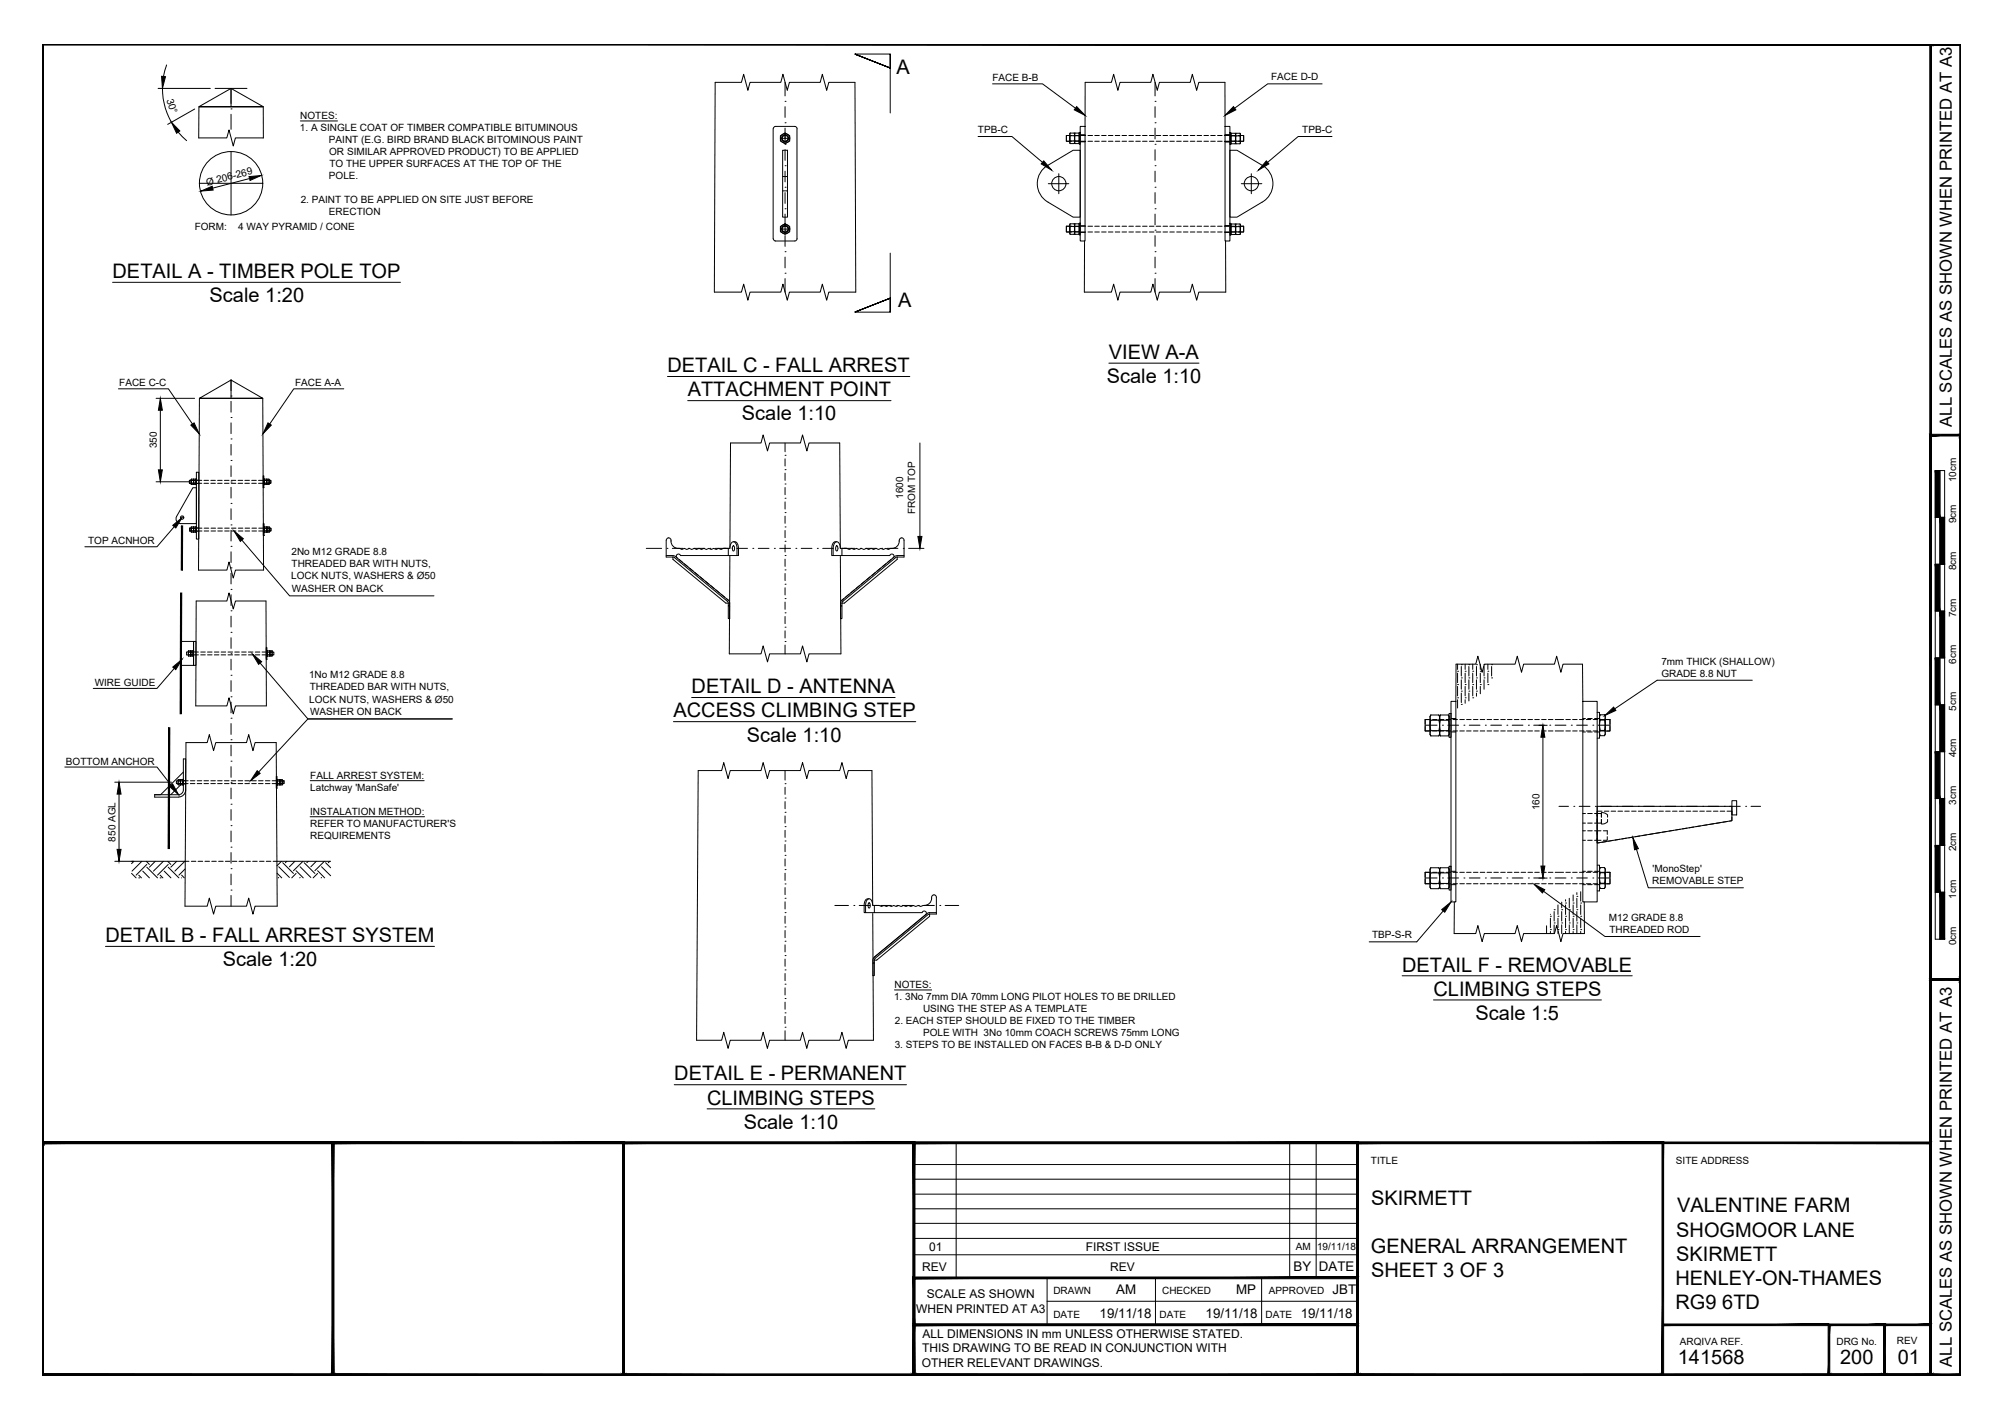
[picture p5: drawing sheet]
<svg xmlns="http://www.w3.org/2000/svg" width="420mm" height="297mm" viewBox="0 0 420 297" stroke-linecap="round" stroke-linejoin="round" font-family="sans-serif">
<g fill="none" stroke="#000" stroke-width=".21">
<path d="M33.1 18.5h11M34 18.5a14.5 14.5 0 0 0 1.9 7.1M34.9 13.6l-.6 2.4M45.1 18.5h6.7M48.4 18.5v3.9M149.9 17.3h5.5l.4-1.7 .9 3.3 .5-1.6h6.4l.5-1.7 .9 3.3 .4-1.6h6.5l.4-1.7 .9 3.3 .5-1.6h5.5l.1 43.9h-5.6l-.5 1.7-.9-3.4-.4 1.7h-6.5l-.4 1.7-.9-3.4-.5 1.7h-6.4l-.5 1.7-.9-3.4-.4 1.7h-5.7zM164.5 17.3v2.8M186.5 11.3v2.9l-7.4-2.9 7.4 2.9-7.4-2.9h7.4v12.4M208 17.6h10.5l6.9 5.1M242 17.3v2.8M277.1 17.6h-11.5l-6.9 5.1M37.3 27.7l1.8 1.8"/>
<path d="M40.8 22.8l-5.7 3.3M41.7 22.4l6.7-3.9 6.8 3.9zM41.7 22.4h13.5v6.5h-5.9l-.4 1.7-.9-3.4-.5 1.7h-5.9zM41.8 38.4h13.3M41.8 22.4h13.3M48.4 22.8h.1M48.4 23.9v3.2M48.4 31.8v13.2M52.3 37.4l-7.7 2M62.9 25.3h7.8M162.1 26.7l.4-.2h4l.5 .2v23.3l-.2 .4-.3 .1h-4l-.2-.1-.3-.4zM163.5 28.4l1-.5 1 .5v1.1l-1 .6-1-.6z"/>
<path d="M163.5 29h2M164 31.5h1v14h-1zM164 37h1M164 40h1M164.5 39.2h.1M164.5 34.7h.1M164.5 30.2h.1M164.5 25.7h.1M164.5 21.2h.1M164.5 22.4v2.2M164.5 26.8v3.2M164.5 31.3v2.3"/>
<path d="M164.5 35.9v2.2M164.9 28.4a.71 .71 0 0 0-1.1 .4 .71 .71 0 0 0 .8 .9 .71 .71 0 0 0 .6-1M205 28.6h7.1l6.4 5.4M219.6 34.6a4.5 4.5 0 0 0 0 7.8l5.3 3.1h1.5v-14h-1.5l-5.3 3.1M219.7 38.5h4.3M221.9 36.4v4.2M223.5 28.4h.7v1.2h-.7zM224.3 27.9v1.6M224.3 30.1v-.6h.8v.6M224.3 27.9v2.2M224.3 28.4h.8M224.3 27.9h.8"/>
<path d="M224.3 30.1h.8M224.6 28.4h-1.1v1.2h1.1M225.1 27.9l.1 .1M225.1 28.4v1.1M225.1 27.9v.5M225.1 29.6h1M225.1 28.4h1M225.2 28v1.9M225.2 29.9l.1 .2M225.2 29.9l-.1 .2M225.3 28.4h.8M225.3 27.9h.8"/>
<path d="M225.3 27.9l-.1 .1M225.3 30.1h.8M225.3 27.9v1.6M225.3 30.1v-.6h.8v.6M226.1 27.9v2.2M226.1 28.4v1.1M226.1 27.9v.5M226.2 27.7h.2v2.5h-.2zM226.4 26.5h1v24h-1zM226.4 28.3h1M226.4 29.7h1M226.6 29.6h.9"/>
<path d="M226.6 28.4h.9M227.4 26.5v-9.2h5.5l.5-1.7 .9 3.3 .4-1.6h6.5l.4-1.7 .9 3.3 .5-1.6h6.4l.5-1.7 .9 3.3 .4-1.6h5.5v9.2M228 29.6h.9M228 28.4h.9M229.4 29.6h1M229.4 28.4h1M230.9 29.6h.9M230.9 28.4h.9M232.3 29.6h.9M232.3 28.4h.9M233.7 29.6h1M233.7 28.4h1"/>
<path d="M235.1 29.6h1M235.1 28.4h1M236.6 29.6h.9M236.6 28.4h.9M238 29.6h1M238 28.4h1M239.4 29.6h1M239.4 28.4h1M240.9 29.6h.9M240.9 28.4h.9M242 39.2h.1M242 34.7h.1"/>
<path d="M242 30.2h.1M242 25.7h.1M242 21.2h.1M242 22.4v2.2M242 26.8v2.3M242 31.3v2.3M242 35.9v2.2M242.3 29.6h.9M242.3 28.4h.9M243.7 29.6h1M243.7 28.4h1M245.1 29.6h1"/>
<path d="M245.1 28.4h1M246.6 29.6h.9M246.6 28.4h.9M248 29.6h.9M248 28.4h.9M249.4 29.6h1M249.4 28.4h1M250.9 29.6h.9M250.9 28.4h.9M252.3 29.6h.9M252.3 28.4h.9M253.7 29.6h1"/>
<path d="M253.7 28.4h1M255.2 29.6h.9M255.2 28.4h.9M256.6 29.6h.9M256.6 28.4h.9M256.7 26.5h1v24h-1zM256.7 28.3h1M256.7 29.7h1M257.7 27.8h.2v2.5h-.2zM258 27.9v2.2M258 27.9h.8M258 28.5h.8"/>
<path d="M258 30.1h.8M258 29.6h.8M258 29.6h1M258 28.4h1M258 27.9v.6M258 29.6v.5M258 28.5v1.1M258.8 27.9l.1 .2M258.8 28.5v1.1M258.8 27.9v.6M258.8 29.6v.5M258.9 28.1v1.9"/>
<path d="M258.9 30l-.1 .1M258.9 30l.1 .1M259 27.9h.8M259 28.5h.8M259 30.1h.8M259 29.6h.8M259 27.9l-.1 .2M259 27.9v.6M259 29.6v.5M259 28.5v1.1M259.4 28.4h1.2v1.2h-1.2M259.8 27.9v2.2"/>
<path d="M259.8 28.5v1.1M259.9 27.9v.6M259.9 29.6v.5M259.9 28.4h.7v1.2h-.7zM260.1 38.5h4.3M262.2 36.4v4.2M264.5 34.6a4.4 4.4 0 0 1 0 7.8l-5.3 3.1h-1.5v-14h1.5l5.3 3.1M279.1 28.6h-7.1l-6.4 5.4M23.6 59.1h60.3M163.5 47.4l1-.5 1 .5v1.2l-1 .5-1-.5zM163.5 48h2M164.5 57.2h.1"/>
<path d="M164.5 52.7h.1M164.5 48.2h.1M164.5 43.7h.1M164.5 40.3v2.3M164.5 44.9v4.1M164.5 49.4v2.2M164.5 53.8v2.3M164.5 58.4v2.8M164.9 47.4a.71 .71 0 0 0-1.1 .4 .71 .71 0 0 0 .8 .9 .71 .71 0 0 0 .6-1M186.5 53v12.4h-7.4l7.4-2.9-7.4 2.9 7.4-2.9v2.9M223.5 47.4h.7v1.2h-.7zM224.3 46.9v.5"/>
<path d="M224.3 48.5v.6M224.3 47.4v1.1M224.3 46.9h.8M224.3 49.1h.8M224.3 48.5h.8M224.3 46.9v2.2M224.6 47.4h-1.1v1.2h1.1M225.1 46.9l.1 .1M225.1 46.9v1.6M225.1 48.5v.6M225.1 48.6h1M225.2 47v1.9"/>
<path d="M225.2 48.9l.1 .2M225.2 48.9l-.1 .2M225.3 46.9h.8M225.3 46.9l-.1 .1M225.3 49.1h.8M225.3 48.5h.8M225.3 46.9v1.6M225.3 48.5v.6M226.1 47.4h-1.8M226.1 46.9v2.2M226.1 47.4v1.1M226.1 46.9v.5"/>
<path d="M226.1 48.5v.6M226.2 46.7h.2v2.5h-.2zM226.4 48.7h1M226.4 47.3h1M226.6 48.6h.9M226.6 47.4h.9M227.3 50.5l-.1 10.7h5.7l.5-1.7 .9 3.4 .4-1.7h6.5l.4-1.7 .9 3.4 .5-1.7h6.4l.5-1.7 .9 3.4 .4-1.7h5.7l-.1-10.7M228 48.6h.9M228 47.4h.9M229.4 48.6h1M229.4 47.4h1M230.9 48.6h.9"/>
<path d="M230.9 47.4h.9M232.3 48.6h.9M232.3 47.4h.9M233.7 48.6h1M233.7 47.4h1M235.1 48.6h1M235.1 47.4h1M236.6 48.6h.9M236.6 47.4h.9M238 48.6h1M238 47.4h1M239.4 48.6h1"/>
<path d="M239.4 47.4h1M240.9 48.6h.9M240.9 47.4h.9M242 57.2h.1M242 52.7h.1M242 48.2h.1M242 43.7h.1M242 40.3v2.3M242 44.9v2.2M242 49.4v2.2M242 53.8v2.3M242 58.4v2.8"/>
<path d="M242.3 48.6h.9M242.3 47.4h.9M243.7 48.6h1M243.7 47.4h1M245.1 48.6h1M245.1 47.4h1M246.6 48.6h.9M246.6 47.4h.9M248 48.6h.9M248 47.4h.9M249.4 48.6h1M249.4 47.4h1"/>
<path d="M250.9 48.6h.9M250.9 47.4h.9M252.3 48.6h.9M252.3 47.4h.9M253.7 48.6h1M253.7 47.4h1M255.2 48.6h.9M255.2 47.4h.9M256.6 48.6h.9M256.6 47.4h.9M256.7 48.7h1M256.7 47.3h1"/>
<path d="M257.7 46.8h.2v2.5h-.2zM258 46.9h.8M258 47.5h.8M258 46.9l-.1 2.1 .1 .1h.8l.1-.1M258 48.6h.8M258 48.6h1M258 47.4h1M258 46.9v.6M258 48.6v.5M258 47.5v1.1M258.8 46.9l.1 .2M258.8 47.5v1.1"/>
<path d="M258.8 46.9v.6M258.8 48.6v.5M258.9 47.1v1.9M259 46.9h.8M259 47.5h.8M259 46.9l-.1 .2M259 48.6h.8M259 46.9v.6M259 48.6v.5M259 47.5v1.1M259.4 47.4h1.2v1.2h-1.2M259.8 46.9l.1 2.1-.1 .1h-.8l-.1-.1"/>
<path d="M259.8 47.5v1.1M259.9 46.9v.6M259.9 48.6v.5M259.9 47.4h.7v1.2h-.7zM48.4 79.6v3.8M139.9 78.9h50.8M232.4 76.1h18.9M24.8 81.4h10.5l5 7.4M32.7 83.4h8.1M33.6 85.9v12.5M41.2 98.9h.5v14h-.5zM41.8 83.4l6.6-3.8 6.7 3.8z"/>
<path d="M41.8 83.4h13.3l.1 36h-5.9l-.4 1.7-.9-3.4-.5 1.7h-5.9zM48.4 96.5h.1M48.4 91.9h.1M48.4 87.5h.1M48.4 83h.1M48.4 84.1v2.2M48.4 88.6v2.2M48.4 93.1v2.2M48.4 97.6v2.2M55.1 99.7h.2v2.5h-.2zM72 81.4h-10.4l-5.1 7.4M144.1 83.9h42.6"/>
<path d="M153.1 92.8h6.4l.4-1.7 .9 3.4 .5-1.7h6.4l.5-1.7 .9 3.4 .4-1.7h6.5l.2 44.2h-6.7l-.4 1.7-.9-3.4-.5 1.7h-6.4l-.5 1.7-.9-3.4-.4 1.7h-6.7zM164.5 98.4h.1M164.5 95.4h.1M164.5 92.8v1.8M164.5 96.1v1.5M164.5 99.1v1.5M192.8 92.8v19.6M405.5 98.6h2v98.1h-2zM406.5 98.6v98.1M32.7 100.9h7.1M36.5 110.3l-3.6 4.2h-15.1M39.7 100.6h.4v.6h-.4z"/>
<path d="M39.7 110.6h.4v.6h-.4zM40.1 110.7h.4M40.1 100.6h.4M40.1 110.4v.8M40.1 111.2v.3M40.1 100.4v.8M40.1 101.2v.3M40.4 102.2h.8v7.5h-3.3a1.01 1.01 0 0 1-.9-1.5zM40.5 110.4v.2M40.5 111.2v.3M40.5 100.4v.2M40.5 101.2v.3"/>
<path d="M40.5 110.4h-.4v1l.4 .1M40.5 100.4l-.4 .1v.9l.4 .1M40.5 110.4h.1M40.5 100.4l.1 .1M40.5 110.7v.5M40.5 100.6v.6M40.6 100.5v.9M40.6 110.4v1M40.6 111.4l-.1 .1M40.6 101.4v.1M40.6 101.4l-.1 .1M40.6 111.4v.1"/>
<path d="M40.6 110.4h.4M40.6 110.7h.4M40.6 111.5h.4M40.6 100.4h.4M40.6 100.6h.4M40.6 101.5h.4M40.6 100.4v.1M40.6 110.4h.1M40.6 100.4v.2M40.6 101.2v.3M40.6 110.4v.2M40.6 111.2v.3"/>
<path d="M40.6 100.6v.6M40.6 110.7v.5M40.8 100.6h-1.1v.6h1.3v.3M40.9 110.6h-1.2v.6h1.3v-.5M41 100.4v.2M41 110.4v.2M41 111.2v.3M41 100.4v1.1M41 110.4v1.1M41 100.6v.6M41.1 100.3l.1 1.3zM41.1 110.3l.1 1.2z"/>
<path d="M41.2 110.6h.5M41.2 111.3h.5M41.2 100.6h.5M41.2 101.3h.5M41.3 100.6h1M41.3 101.2h1M41.4 110.6h.9M41.4 111.2h.9M42.7 100.6h1M42.7 101.2h1M42.8 110.6h.9M42.8 111.2h.9"/>
<path d="M44.2 100.6h.9M44.2 101.2h.9M44.2 110.6h1M44.2 111.2h1M45.6 100.6h1M45.6 101.2h1M45.6 110.6h1M45.6 111.2h1M47 100.6h1M47 101.2h1M47.1 110.6h.9M47.1 111.2h.9"/>
<path d="M48.4 119h.1M48.4 114.4h.1M48.4 110h.1M48.4 105.5h.1M48.4 101h.1M48.4 102.1v2.2M48.4 106.6v2.2M48.4 111.1v2.2M48.4 115.6v2.2M48.5 100.6h.9M48.5 101.2h.9M48.5 110.6h1"/>
<path d="M48.5 111.2h1M49.9 100.6h.9M49.9 101.2h.9M49.9 110.6h1M49.9 111.2h1M50.7 113.1l10 11.7h30.2M51.3 100.6h1M51.3 101.2h1M51.4 110.6h.9M51.4 111.2h.9M52.8 100.6h.9M52.8 101.2h.9"/>
<path d="M52.8 110.6h.9M52.8 111.2h.9M54.2 100.6h.9M54.2 101.2h.9M54.2 110.6h1M54.2 111.2h1M55.2 109.7h.1v2.5h-.1zM55.3 100.3l.1 1.3zM55.3 110.3l.1 1.2zM55.4 100.4v1.1M55.4 100.4h.4M55.4 100.6h.4"/>
<path d="M55.4 101.5h.4M55.4 100.6v.6M55.4 100.4v.2M55.4 101.5v-.3h.4l.1 .3M55.5 110.4v1.1M55.5 110.4h.4M55.5 110.7h.4M55.5 111.5h.4M55.5 110.7v.5h.4v-.5M55.5 110.4v.2M55.5 111.2v.3M55.6 100.6h1.2v.6h-1.2"/>
<path d="M55.7 110.6h1.1v.6h-1.1M55.8 100.4l.1 .1M55.8 100.6v.6M55.9 100.4v.2M55.9 110.4v.2M55.9 111.2v.3M55.9 110.4h.1M55.9 100.5v.9M55.9 101.4l-.1 .1M55.9 101.4v.1M55.9 110.4v1M55.9 111.4v.1"/>
<path d="M55.9 111.4l.1 .1M55.9 100.4h.5M55.9 100.6h.5M55.9 101.5h.5M55.9 100.4v.1M56 100.6v.6M56 100.4v.2M56 101.5v-.3h.4v.3M56 110.4h.4M56 111.5h.4M56 110.4h-.1M56 110.4v.2l.4 .1"/>
<path d="M56 111.2v.3M56 110.7v.5M56.4 100.4v.2M56.4 100.4v1.1M56.4 100.6v.6M56.4 110.4v.2M56.4 111.2v.3M56.4 100.6h.4v.6h-.4zM56.4 110.4v1.1M56.4 110.7v.5h-.4M56.4 110.6h.4v.6h-.4zM135.4 114.9h3.2"/>
<path d="M139.6 116.4h1.6l.7 .5M139.8 114.9h.1M140.9 114.9h2.2M141 116.7v.5l11.1 9.1h.5v.7h.3v-.7M141 116.7l.3 .1 11.1 9.2 .2 .3M141.8 116.8l10.8 8.9M142.1 114.9a1.68 1.68 0 0 1-1.6-2 .5 .5 0 0 0-.5-.2 .5 .5 0 0 0-.4 .5v3.5h1.4M142.3 117.2l.7 .6M142.4 114.9l.5 .2 .5-.2 .5 .2 .5-.2 .6 .2 .5-.2 .5 .2 .5-.2 .5 .2 .5-.2 .5 .2 .5-.2 .5 .2 .6-.2 .5 .2 .5-.2 .5 .2 .5-.2h1.4a1 1 0 0 1 .9-1.4l.5 .9v2h-1.8M144.3 114.9h.1M145.4 114.9h2.2M148.8 114.9h.1"/>
<path d="M149.9 114.9h2.3M151.6 114.9h1v1.5M152.6 116.4h-10a.46 .46 0 0 0-.6-.3 .46 .46 0 0 0-.2 .7M153.3 114.9h.1M153.6 114.4a.59 .59 0 0 1 0 1l-.1-.4zM153.7 113.5a1.11 1.11 0 0 1 1.1 1.4v1.5h-.4M154.4 114.9h2.2M157.8 114.9h.1M158.9 114.9h2.2M162.3 114.9h.1M163.4 114.9h2.3M164.5 119.4h.1"/>
<path d="M164.5 116.4h.1M164.5 113.4h.1M164.5 110.4h.1M164.5 107.4h.1M164.5 104.4h.1M164.5 101.4h.1M164.5 102.1v1.5M164.5 105.1v1.5M164.5 108.1v1.5M164.5 111.1v1.5M164.5 114.1v1.5M164.5 117.1v1.5"/>
<path d="M166.8 114.9h.1M167.9 114.9h2.2M171.3 114.9h.1M172.4 114.9h2.3M175.3 114.4a.59 .59 0 0 1 0 1l-.2-.3zM175.4 113.5a1.11 1.11 0 0 0-1.1 1.4v1.5h.3M175.8 114.9h.1M176.4 116.4h10.1a.46 .46 0 0 1 .6-.3 .46 .46 0 0 1 .2 .7M176.9 114.9h2.3M177.4 114.9h-1v1.5M180.3 114.9h.1M181.4 114.9h2.2"/>
<path d="M183.4 119.9l-.7 .6M184.5 119l-.7 .6M184.8 114.9h.1M185.6 118.1l-.7 .6M185.9 114.9h2.3M186.7 114.9l-.6 .2-.5-.2-.5 .2-.5-.2-.5 .2-.5-.2-.5 .2-.6-.2-.5 .2-.5-.2-.5 .2-.5-.2-.5 .2-.5-.2-.5 .2-.5-.2-.5 .2-.6-.2h-1.3a1 1 0 0 0-1-1.4l-.4 .9-.1 2h1.8M186.7 117.2l-.7 .6M186.9 114.9a1.71 1.71 0 0 0 1.6-2 .5 .5 0 0 1 .6-.2 .5 .5 0 0 1 .3 .5v3.5h-1.4M187.2 116.8l-10.8 8.9M188 116.7v.5l-11.1 9.1h-.5v.7h-.3v-.7M188 116.7l-.3 .1-11.1 9.2M189.3 114.9h.1"/>
<path d="M189.4 116.4h-1.5l-.8 .5M190.4 114.9h3.2M405.5 118.2h2M405.5 108.4h2M37.9 134.4h2.7v5h-2.7zM39.5 136.3v1.1M39.5 136.3h.4M39.5 136.6h.4M39.5 137.4h.4M39.5 137.2h.4M39.5 136.3v.8M39.5 137.1v.3"/>
<path d="M39.9 136.3v.8M39.9 137.1v.3M39.9 136.3l.1 .1M40 136.4v1M40 137.4h-.1M40 137.4h.1M40 136.3l.5 .1v1h-.5M40 136.6h.4M40 136.3v.1M40 136.3v.8M40 137.1v.3M40.2 136.6h-1.1v.6h1.1"/>
<path d="M40.4 136.6v.5l-.4 .1M40.4 136.3v.3M40.4 137.1v.3M40.5 136.2h.1v1.3h-.1zM40.6 134.4h.5v5h-.5zM40.6 136.6h1M40.6 137.2h1M41.1 125.9h6.4l.5-1.7 .9 3.4 .4-1.7h6.4l.1 22h-6.5l-.4 1.6-.9-3.3-.5 1.7h-6.5zM42.1 136.6h.9M42.1 137.2h.9M43.5 136.6h.9M43.5 137.2h.9"/>
<path d="M44.9 136.6h1M44.9 137.2h1M46.3 136.6h1M46.3 137.2h1M47.8 136.6h.9M47.8 137.2h.9M48.4 136.9h.1M48.4 132.5h.1M48.4 128h.1M48.4 123.5h.1M48.4 120.1v2.2M48.4 124.6v2.2"/>
<path d="M48.4 129.1v2.2M48.4 133.6v2.2M48.4 138.1v2.2M49.2 136.6h1M49.2 137.2h1M50.6 136.6h1M50.6 137.2h1M52.1 136.6h.9M52.1 137.2h.9M53.5 136.6h.9M53.5 137.2h.9M54.5 138.9l10 11.7h30.3h-30.3l-10.3 11.1"/>
<path d="M54.9 136.6h1M54.9 137.2h1M55.8 135.6h.1v2.5h-.1zM55.9 136.3h.1v1.2h-.1zM56.1 136.3h.4M56.1 136.6h.4M56.1 137.4h.4M56.1 136.3v1.1M56.1 136.3v.3M56.1 136.6v.5M56.4 136.6h1v.6h-1M56.5 136.3v.8"/>
<path d="M56.5 137.1v.3M56.5 137.2l-.4-.1v.3M56.5 136.3v.1M56.5 136.4v1M56.5 137.4h.1M56.6 136.3h.4M56.6 136.6h.4M56.6 137.4h.4M56.6 137.2h.4M56.6 136.3l-.1 .1M56.6 136.3v.8M56.6 137.1v.3"/>
<path d="M57 136.3v1.1M57 136.3v.8M57 137.1v.3M152.2 125.4l.4 .3M152.6 127v2.6h.3v-2.6M152.6 125.7l.3 .6M164.5 134.4h.1M164.5 131.4h.1M164.5 128.4h.1M164.5 125.4h.1M164.5 122.4h.1M164.5 120.1v1.5"/>
<path d="M164.5 123.1v1.5M164.5 126.1v1.5M164.5 129.1v1.5M164.5 132.1v1.5M164.5 135.1v1.9M176.1 127v2.6h.3v-2.6M176.4 125.7l-.2 .6M176.6 125.9l-.1 .4M176.8 125.4l-.4 .3M177.9 124.5l-.7 .6M179 123.6l-.7 .6M180.1 122.7l-.7 .6"/>
<path d="M181.2 121.8l-.7 .6M182.3 120.8l-.7 .7M305.4 139.1v1.1M306.2 139.2h.1M306.2 139.6v2M307 139.1v1.1M307.8 139.2h.1M307.8 139.6v2M308.6 139.1v1.1M309.4 139.2h.1M309.4 139.6v2M310.2 139.1v1.1"/>
<path d="M311 139.2h.1M311 139.6v2M311.8 139.1v1.1M312.6 139.2h.1M312.6 139.6v2M405.5 137.8h2M405.5 128h2M36.5 140l-3.6 4.2h-13.4M38.4 159h.5v6.5a1.49 1.49 0 0 1-1.5 1.5h-5v-.5h5a1.01 1.01 0 0 0 1-1zM39 155.6h4.4l.5-1.7 .9 3.3 .4-1.6h6.5l.4-1.7 .9 3.3 .5-1.6h4.4l.2 34.2h-4.6l-.5 1.7-.9-3.4-.4 1.7h-6.5l-.4 1.7-.9-3.4-.5 1.7h-4.6zM48.4 159.4h.1M48.4 155h.1"/>
<path d="M48.4 150.5h.1M48.4 146h.1M48.4 141.5h.1M48.4 142.6v2.2M48.4 147.1v2.2M48.4 151.6v2.2M48.4 156.1v2.2M141.1 151.2h50.8M144.9 146.1h42.7M298.6 150.7h1.1v2.4h-1.1zM298.6 152.2v.9h1.1M298.6 151.9h2.5"/>
<path d="M299.7 150.7h-1.1v1M299.8 153.1h1.7M299.9 149.8a.96 .96 0 0 0 0 1.1M299.9 150.8l-.2 1.4a1.54 1.54 0 0 1 0 1.4l.2 .5M300.2 150.7h.9M300.2 153.1h.9M301.5 150.8l.2 1.4a1.54 1.54 0 0 0 0 1.4l-.2 .5M301.5 149.8h-1.7l-.1 .3v3.8l.1 .3h1.7l.2-.3M301.5 149.8l.2 .3M301.5 149.8a.96 .96 0 0 1 0 1.1h-1.7M301.6 150.7h1M301.6 153.1h1"/>
<path d="M301.7 150.1v3.8M301.8 149.8h1.7l.2 .3v3.8l-.2 .3h-1.7l-.1-.3M301.8 149.8l-.1 .3M301.8 153.1h1.7M301.8 150.8l-.1 1.4a1.66 1.66 0 0 1 0 1.4l.2 .5M301.9 149.8a.96 .96 0 0 0 0 1.1h1.6M302.3 151.9h.1M303.1 150.7h.9M303.1 153.1h.9M303.4 151.9h2.3M303.5 150.8l.2 1.4a1.54 1.54 0 0 0 0 1.4l-.2 .5M303.5 149.8a.96 .96 0 0 1 0 1.1"/>
<path d="M303.7 149.5h.4v5h-.4zM304.1 146.9h1v42h-1zM304.1 150.5h1M304.1 153.3h1M304.5 150.7h.9M304.5 153.1h.9M305.1 146.9v-7.8h4.2l.4-1.6 .9 3.3 .5-1.7h6.4l.5-1.6 .8 3.3 .5-1.7h6.4l.5-1.6 .9 3.3 .4-1.7h4.1l.1 7.8M305.4 146.2h.1M305.4 143.4h.1M305.4 140.6h.1M305.4 141v2M305.4 143.8v2"/>
<path d="M305.4 146.6v1.7M305.9 150.7h1M305.9 153.1h1M306.2 147.6h.1M306.2 144.8h.1M306.2 142h.1M306.2 142.4v2M306.2 145.2v2M306.8 151.9h.1M307 146.2h.1M307 143.4h.1M307 140.6h.1"/>
<path d="M307 141v2M307 143.8v2M307 146.6v.7M307.3 150.7h1M307.3 153.1h1M307.8 144.8h.1M307.8 142h.1M307.8 142.4v2M307.8 145.2v1.6M307.9 151.9h2.2M308.6 146.2h.1M308.6 143.4h.1"/>
<path d="M308.6 140.6h.1M308.6 141v2M308.6 143.8v2M308.8 150.7h.9M308.8 153.1h.9M309.4 144.8h.1M309.4 142h.1M309.4 142.4v2M309.4 145.2v.6M310.2 150.7h.9M310.2 153.1h.9M310.2 143.4h.1"/>
<path d="M310.2 140.6h.1M310.2 141v2M310.2 143.8v1.5M311 142h.1M311 142.4v2M311.3 151.9h.1M311.6 150.7h1M311.6 153.1h1M311.8 143.4h.1M311.8 140.6h.1M311.8 141v2M312.4 151.9h2.2"/>
<path d="M312.6 142h.1M313 150.7h1M313 153.1h1M314.5 150.7h.9M314.5 153.1h.9M315.8 151.9h.1M315.9 150.7h1M315.9 153.1h1M316.9 151.9h2.2M317.3 150.7h1M317.3 153.1h1M318.8 150.7h.9"/>
<path d="M318.8 153.1h.9M320.2 150.7h.9M320.2 153.1h.9M320.3 151.9h.1M321.4 151.9h2.8M321.6 150.7h1M321.6 153.1h1M323.1 150.7h.9M323.1 153.1h.9M323.3 154.4v27M324.5 150.7h.9M324.5 153.1h.9"/>
<path d="M324.8 151.9h.1M325.9 151.9h2.3M325.9 150.7h1.7M325.9 153.1h1.7M328.1 150.7h1M328.1 153.1h1M329.3 151.9h.1M329.6 150.7h.9M329.6 153.1h.9M330.4 151.9h2.2M331 150.7h.9M331 153.1h.9"/>
<path d="M331.7 146.9h3v42h-3zM331.7 150.5h.5M331.7 153.3h.5M332.4 150.7h1M332.4 153.1h1M332.7 150.5h1M332.7 153.3h1M333.8 151.9h.1M333.8 150.7h1M333.8 153.1h1M334.1 150.5h1.1M334.1 153.3h1.1"/>
<path d="M334.7 149.2h.5v5.4h-.5M334.9 151.9h2.5M335.3 150.7h.9M335.3 153.1h.9M335.4 153h.8a.96 .96 0 0 1 0 1.1M335.4 149.7h.8l.2 .3v3.8l-.2 .3h-.8l-.2-.3v-3.8zM335.4 150.8h.8M335.4 149.7a.94 .94 0 0 0 0 1.1l-.2 .9 .2 1.3M335.4 153a.96 .96 0 0 0 0 1.1M336.2 150.8l.2 .9-.2 1.3M336.2 149.7a.96 .96 0 0 1 0 1.1M336.4 150.7h1v2.4h-1z"/>
<path d="M336.7 150.7h.7v1M337.4 152.2v.9h-.7M367.2 142.5h-19.9l-8.9 6M405.5 157.5h2M405.5 147.7h2M13.6 160.7h19.3l3 3.8M24.1 163.9h11.8M24.9 166.3v11.6M37.4 163.6v.5M37.4 163.3h.4M37.4 164.1h.4M37.4 163.6h.4"/>
<path d="M37.4 164.4h.4M37.4 163.3v1.1M37.4 163.3v.3M37.4 164.1v.3M37.8 163.3v.1M37.8 163.6v.5M37.8 163.3v.3M37.8 164.1v.3M37.8 163.4v.9M37.8 164.3l.1 .1M37.8 164.3v.1M37.9 163.3h.4"/>
<path d="M37.9 164.1h.4M37.9 163.6h.4M37.9 163.3l-.1 .1M37.9 164.4h.4M37.9 163.6v.5M37.9 163.3v.3M37.9 164.1v.3M38 163.6h-1v.5h1M38.3 163.3v.3M38.3 164.1v.3M38.3 163.3v1.1M38.3 163.6v.5"/>
<path d="M38.3 163.2h.1v1.3h-.1zM38.4 161.7l-4.7 4.8h-1.3M38.4 163.9l-2.6 2.6M38.4 163.5l1 .1M38.4 164.2h.5M38.5 164.1h.9M39.9 164.1h.9M39.9 163.6h.9M41.3 164.1h1M41.3 163.6h1M42.7 164.1h1M42.7 163.6h1"/>
<path d="M44.2 164.1h.9M44.2 163.6h.9M45.6 164.1h1M45.6 163.6h1M47 164.1h1M47 163.6h1M48.4 177.5h.1M48.4 173h.1M48.4 168.5h.1M48.4 164h.1M48.4 160.6v2.2M48.4 165.1v2.2"/>
<path d="M48.4 169.6v2.2M48.4 174.1v2.2M48.4 178.6v2.2M48.5 164.1h.9M48.5 163.6h.9M49.9 164.1h.9M49.9 163.6h.9M51.3 164.1h1M51.3 163.6h1M52.8 164.1h.9M52.8 163.6h.9M54.2 164.1h.9"/>
<path d="M54.2 163.6h.9M55.6 164.1h1M55.6 163.6h1M57 164.1h1M57 163.6h1M57.9 162.6h.1v2.5h-.1zM58 163.3h.2v1.2h-.2zM58.2 163.3v1.1M58.2 163.3h.4M58.2 163.6h.4M58.2 164.4h.4M58.2 164.1h.4"/>
<path d="M58.2 163.6v.5M58.2 163.3v.3M58.2 164.1v.3M58.5 163.6h1v.5h-1M58.6 163.3v.3M58.6 164.1v.3M58.6 163.3l.1 .1M58.6 163.6v.5M58.7 163.4v1M58.7 164.4h-.1M58.7 164.4h.1M58.7 163.3l.4 .1v1h-.4"/>
<path d="M58.7 163.6h.4M58.7 164.1h.4M58.7 163.3v.1M58.7 163.3v.3M58.7 164.1v.3M58.7 163.6v.5M59.1 163.3v1.1M59.1 163.6h.4v.5h-.4zM65 171.1h24M65 163.5h23.9M146.3 161.4h4.9l.5-1.7 .9 3.4 .4-1.7h6.5l.4-1.7 .9 3.4 .5-1.7h6.4l.5-1.7 .9 3.4 .4-1.7h6.5l.4-1.7 .9 3.4 .5-1.7h4.9l.3 56.5h-5.2l-.5 1.7-.9-3.4-.4 1.7h-6.5l-.4 1.7-.9-3.4-.5 1.7h-6.4l-.5 1.7-.9-3.4-.4 1.7h-6.5l-.4 1.7-.9-3.4-.5 1.7h-5.2zM164.5 179.2h.1"/>
<path d="M164.5 176.2h.1M164.5 173.2h.1M164.5 170.2h.1M164.5 167.2h.1M164.5 164.2h.1M164.5 161.4v2M164.5 164.9v1.5M164.5 167.9v1.5M164.5 170.9v1.5M164.5 173.9v1.5M164.5 176.9v1.5M164.5 179.9v1.5"/>
<path d="M326.7 168.9h2M329.8 168.9h.1M330.9 168.9h2.3M331.7 170.4h.5M331.7 172.4h.5M331.7 174h.5M331.7 176h.5M332.7 170.4h1M332.7 172.4h1M332.7 174h1M332.7 176h1M334.1 170.4h.6"/>
<path d="M334.1 172.4h.6M334.1 174h.6M334.1 176h.6M334.3 168.9h.1M334.7 175.3v.7h.8M334.7 171.7v.7h.9v-.7v.9h.6a.81 .81 0 0 0 .7-.9M334.7 171.2v-.8h.9v.8v-1l.6 .1a.81 .81 0 0 1 .7 .9M334.7 168.9h28.2v3l-28.2 4.7zM334.7 175.6v1l.5-.1M334.7 171.4v.9M334.7 172.8v.9M334.7 174.2v1"/>
<path d="M335.4 168.9h2.3M335.5 174h-.8v.8M335.7 169.9h-1v1M336 174h.8v.8M336.2 169.9h.9M336.6 176.3l-1 .1M336.8 175.3v.7h-.8M337.6 169.9h1M338 176l-.9 .2M338.8 168.9h.1M339.1 169.9h.9M339.4 175.8l-.9 .2"/>
<path d="M339.9 168.9h2.3M340.5 169.9h.9M340.8 175.6l-.9 .1M341.9 169.9h1M342.2 175.3l-.9 .2M342.9 177.9l2.5 8.1h19.9M343.3 168.9h.1M343.3 169.9h1M343.6 175.1l-.9 .2M344.4 168.9h2.3M344.8 169.9h.9M345 174.9l-.9 .1"/>
<path d="M346.2 169.9h.9M346.5 174.6l-1 .2M347.6 169.9h1M347.8 168.9h.1M347.9 174.4l-1 .2M348.9 168.9h2.3M349 169.9h1M349.3 174.2l-1 .1M350.5 169.9h.9M350.7 173.9l-1 .2M351.9 169.9h1M352.1 173.7l-.9 .2"/>
<path d="M352.3 168.9h.1M353.3 169.9h1M353.4 168.9h2.3M353.5 173.5l-.9 .1M354.8 169.9h.9M354.9 173.2l-.9 .2M356.2 169.9h1M356.3 173l-.9 .2M356.8 168.9h.1M357.6 169.9h1M357.7 172.8l-.9 .1M357.9 168.9h2.3"/>
<path d="M359.1 169.9h.9M359.1 172.6l-.9 .1M360.5 169.9h.9M360.6 172.3l-1 .2M361.3 168.9h.1M361.9 169.9h1v.8M362 172.1l-1 .1M362.4 168.9h2.3M362.9 171.2v.7l-.5 .1M362.9 167.7h1v3h-1zM365.8 168.9h.1M366.9 168.9h2"/>
<path d="M405.5 177.1h2M405.5 167.3h2M22.1 198.2h68.9M24.1 180.4h15.5M27.6 182.9l.9 1M28.1 180.4l-.5 .5M29.1 183.9h.1M29.1 183.3l.5 .6M29.7 180.4l-2 2.1M29.9 182.5l1.4 1.4M30.7 180.4l.6 .7M30.8 181.7l2.2 2.2"/>
<path d="M30.8 181.1l-2.3 2.2M32.5 180.4l-1.2 1.3M33.6 183.9h.1M33.6 183.3l.5 .6M34.2 180.4l-2 2.1M34.4 182.5l1.4 1.4M35.1 180.4l.7 .7M35.2 181.7l2.3 2.2M35.2 181.1l-2.2 2.2M37 180.4l-1.2 1.3M38 183.9h.1M38.1 183.3l.5 .6"/>
<path d="M38.7 180.4l-2.1 2.1M38.8 182l-1.3 1.3M40.1 180.4h.9M41.5 180.4h1M43 180.4h.9M44.4 180.4h.9M45.8 180.4h1M47.2 180.4h1M48.4 186.5h.1M48.4 182h.1M48.4 183.1v2.2M48.4 187.6v2.2"/>
<path d="M48.7 180.4h.9M50.1 180.4h.9M51.5 180.4h1M52.9 180.4h1M54.4 180.4h.9M55.8 180.4h1M57.2 180.4h12.1M58 182.9l1 1M58.4 183.8l-.1 .1M58.4 181.6l2.2 2.2M59 180.4l-1 1M59.3 180.7l2.2 2.3"/>
<path d="M60.1 180.4l-.3 .3M61.8 180.4l-1.2 1.2M62 183l-.9 .9M62 182.4l1.5 1.5M62.9 183.8l-.1 .1M62.9 181.6l2.2 2.2M63.5 180.4l-2 2M63.7 180.7l2.3 2.3M64.6 180.4l-.3 .3M66.3 180.4l-1.2 1.2M66.6 183l-1 .9M66.6 182.4l1.4 1.5"/>
<path d="M67.4 183.8l-.1 .1M67.4 181.6l1.9 1.9M68 180.4l-2 2M68.2 180.7l1.1 1.1M69.1 180.4l-.3 .3M164.5 197.2h.1M164.5 194.2h.1M164.5 191.2h.1M164.5 188.2h.1M164.5 185.2h.1M164.5 182.2h.1M164.5 182.9v1.5"/>
<path d="M164.5 185.9v1.5M164.5 188.9v1.5M164.5 191.9v1.5M164.5 194.9v1.5M164.5 197.9v1.5M174.9 189.7h2.9M178.9 189.7h.1M180.1 189.7h2.2M182 189.2a.33 .33 0 0 1 .4 .1 .33 .33 0 0 1 0 .4l-.1 .4a.22 .22 0 0 1-.3 .1 .22 .22 0 0 1-.1-.4zM182.1 188.3a1.07 1.07 0 0 0-1 1.4v1.5h.3M183.2 191.2h10a.46 .46 0 0 1 .7-.3 .46 .46 0 0 1 .1 .6M183.4 189.7h.1"/>
<path d="M184.2 189.7h-1v1.5M184.6 189.7h2.2M187.9 189.7h.1M189.1 189.7h2.2M192.4 189.7h.1M193.7 189.7a1.68 1.68 0 0 0 1.6-2 .5 .5 0 0 1 .6-.2 .5 .5 0 0 1 .3 .4v3.6h-1.4v.5l-11.1 9.1h-.5M194.5 191.6l-11.1 9.1-.2 .4M194.8 191.2h1.4M194.8 191.5l-.3 .1M194.8 191.2l-.5 .1-11.1 9.2-.3 .6M195.8 189.7h-2.4l-.5 .2-.5-.2-.5 .2-.5-.2-.5 .2-.5-.2-.5 .2-.6-.2-.5 .2-.5-.2-.5 .2-.5-.2-.5 .2-.5-.2-.5 .2-.6-.2-.5 .2-.5-.2h-1.3a1.22 1.22 0 0 0-.8-1.4 1.31 1.31 0 0 0-.7 1.4v1.5h1.8M196.9 189.7h.1"/>
<path d="M198.1 189.7h2.8M298.6 182.7h1.1v2.4h-1.1zM298.6 184.2v.9h1.1M298.6 183.9h2.5M299.7 182.7h-1.1v1M299.8 182.9h1.7M299.8 185.1h1.7M299.9 181.8a.98 .98 0 0 0 0 1.1l-.2 1.3a1.54 1.54 0 0 1 0 1.4l.2 .5M300.2 182.7h.9M300.2 185.1h.9M301.5 182.9l.2 .8-.2 1.3M301.5 181.8a.96 .96 0 0 1 0 1"/>
<path d="M301.5 185.1a.96 .96 0 0 1 0 1M301.6 182.7h1M301.6 185.1h1M301.7 182.1l-.2-.3h-1.7l-.1 .3v3.8l.1 .3h1.7M301.7 182.1l.1-.3h1.7l.2 .3v3.8l-.2 .3h-1.7M301.7 182.1v3.8M301.7 185.9l.1 .3M301.7 185.9l-.2 .3M301.8 182.9h1.7M301.8 185.1h1.7M301.8 182.9l-.1 .8 .1 1.3M301.9 181.8a.96 .96 0 0 0 0 1"/>
<path d="M301.9 185.1a.96 .96 0 0 0 0 1M302.3 183.9h.1M302.4 190.8l-5.5 6.5h-10M303.1 182.7h.9M303.1 185.1h.9M303.4 183.9h2.3M303.5 181.8a.98 .98 0 0 1 0 1.1l.2 1.3a1.54 1.54 0 0 0 0 1.4l-.2 .5M303.7 181.5h.4v5h-.4zM304.1 182.5h1M304.1 185.3h1M304.5 182.7h.9M304.5 185.1h.9"/>
<path d="M304.8 188.9l-.1 6.7h4.6l.4-1.7 .9 3.4 .5-1.7h6.4l.5-1.7 .8 3.4 .5-1.7h6.4l.5-1.7 .9 3.4 .4-1.7h4.5v-6.7M305.9 182.7h1M305.9 185.1h1M306.8 183.9h.1M307.3 182.7h1M307.3 185.1h1M307.9 183.9h2.2M308.8 182.7h.9M308.8 185.1h.9M310.2 182.7h.9M310.2 185.1h.9M311.3 183.9h.1"/>
<path d="M311.6 182.7h1M311.6 185.1h1M312.4 183.9h2.2M313 182.7h1M313 185.1h1M314.5 182.7h.9M314.5 185.1h.9M315.8 183.9h.1M315.9 182.7h1M315.9 185.1h1M316.9 183.9h2.2M317.3 182.7h1"/>
<path d="M317.3 185.1h1M318.8 182.7h.9M318.8 185.1h.9M320.2 182.7h.9M320.2 185.1h.9M320.3 183.9h.1M321.4 183.9h2.8M321.6 182.7h1M321.6 185.1h1M323.1 182.7h.9M323.1 185.1h.9M323.5 186.7l12.8 9.5h20"/>
<path d="M324.1 193.9v1.7M324.5 182.7h.9M324.5 185.1h.9M324.8 183.9h.1M324.9 194.7h.1M324.9 191.9h.1M324.9 191.5v.1M324.9 192.3v2M324.9 195.1v.5M325.7 193.3h.1M325.7 190.6h.1M325.7 190.9v2"/>
<path d="M325.7 193.7v1.9M325.9 183.9h2.3M325.9 182.7h1.7M325.9 185.1h1.7M326.5 194.7h.1M326.5 191.9h.1M326.5 189.6v2M326.5 192.3v2M326.5 195.1v.5M327.3 193.3h.1M327.3 190.6h.1M327.3 189v1.2"/>
<path d="M327.3 190.9v2M327.3 193.7v1.9M328.1 194.7h.1M328.1 191.9h.1M328.1 189.2h.1M328.1 188.5v.3M328.1 189.6v2M328.1 192.3v2M328.1 195.1v.5M328.1 182.7h1M328.1 185.1h1M328.9 193.3h.1"/>
<path d="M328.9 190.6h.1M328.9 188.2v2M328.9 190.9v2M328.9 193.7v1.9M329.3 183.9h.1M329.6 182.7h.9M329.6 185.1h.9M329.7 194.7h.1M329.7 191.9h.1M329.7 189.2h.1M329.7 187.5v1.3M329.7 189.6v2"/>
<path d="M329.7 192.3v2M329.7 195.1v.5M330.4 183.9h2.2M330.4 193.3h.1M330.4 190.6h.1M330.4 187.8h.1M330.4 187v.4M330.4 188.2v2M330.4 190.9v2M330.4 193.7v1.9M331 182.7h.9M331 185.1h.9"/>
<path d="M331.2 194.7h.1M331.2 191.9h.1M331.2 189.2h.1M331.2 186.8v2M331.2 189.6v2M331.2 192.3v2M331.2 195.1v.5M331.7 182.5h.5M331.7 185.3h.5M332.4 182.7h1M332.4 185.1h1M332.7 182.5h1"/>
<path d="M332.7 185.3h1M333.8 183.9h.1M333.8 182.7h1M333.8 185.1h1M334.1 182.5h1.1M334.1 185.3h1.1M334.7 181.2h.5v5.4h-.5M334.9 183.9h2.5M335.3 182.7h.9M335.3 185.1h.9M335.4 185h.8a.96 .96 0 0 1 0 1.1M335.4 181.7h.8l.2 .3v3.8l-.2 .3h-.8l-.2-.3v-3.8z"/>
<path d="M335.4 181.7a.96 .96 0 0 0 0 1.1M335.4 185a.96 .96 0 0 0 0 1.1M335.4 182.8l-.2 .9 .2 1.3M336.2 182.8l.2 .9-.2 1.3M336.2 181.7a.96 .96 0 0 1 0 1.1h-.8M336.4 182.7h1v2.4h-1zM336.7 182.7h.7v1M337.4 184.2v.9h-.7M405.5 186.9h2M164.5 215.2h.1M164.5 212.2h.1M164.5 209.2h.1"/>
<path d="M164.5 206.2h.1M164.5 203.2h.1M164.5 200.2h.1M164.5 200.9v1.5M164.5 203.9v1.5M164.5 206.9v1.5M164.5 209.9v1.5M164.5 212.9v1.5M164.5 215.9v2M182.9 201.1v.7h.3v-.7M183.2 201.7v2.7h-.3v-2.6M187.4 207.4h7.8"/>
<path d="M293.8 204.4h48.2M300.4 209.5h35.2M141.3 227.2h48.7M148.2 232.3h35.1M200.4 239.4v28.3M270.3 239.4v28.3M275.8 239.4v28.3M191.5 250.1h93M191.5 247h93M191.5 243.9h93M191.5 256.3h93M191.5 253.2h93"/>
<path d="M191.5 259.4h93M191.5 262.8h93M219.4 267.7v9.8M219.4 272.6h65.1M242.1 267.7v9.8M264.4 267.7v9.8"/>
<circle cx="48.4" cy="38.4" r="6.6"/>
<circle cx="164.5" cy="29" r=".98"/>
<circle cx="164.5" cy="29" r=".6"/>
<circle cx="164.5" cy="29" r=".71"/>
<circle cx="221.9" cy="38.5" r="1.49"/>
<circle cx="262.2" cy="38.5" r="1.49"/>
<circle cx="164.5" cy="48" r=".98"/>
<circle cx="164.5" cy="48" r=".6"/>
<circle cx="164.5" cy="48" r=".71"/>
<circle cx="38.2" cy="108.4" r=".35"/>
</g>
<path d="M152.6 114.9v1.5M176.4 114.9v1.5M183.2 189.7v1.5" fill="none" stroke="#fff" stroke-width=".21"/>
<g fill="#fff" stroke="#fff" stroke-width=".21">
<path d="M182.6 189.7v1.5l.6-1.5zM183.2 189.7v1.5h-.6z"/>
<path d="M175.8 114.9v1.5l.6-1.5zM176.4 114.9v1.5h-.6z"/>
<path d="M152.6 114.9h.6v1.5zM152.6 114.9v1.5h.6z"/>
</g>
<g fill="#000" stroke="#000" stroke-width=".21">
<path d="M33.9 16l.8 .1-.7 2.4zM35.9 25.6l1.8 1.8-.7 .5zM42.1 40l2.4-1 .2 .8zM52.2 37l2.5-.2-2.3 1zM218.7 33.7l1.7 1.9-2.2-1.3zM225.6 22.3l1.8 1.9-2.3-1.2zM258.5 22.3l.5 .7-2.3 1.2zM265.4 33.7l.5 .6-2.2 1.3zM33.6 83.4l.4 2.5h-.8zM33.2 98.4h.8l-.4 2.5zM40 89l.7-.4 1 2.3zM56.2 88.6l.7 .4-1.8 1.9z"/>
<path d="M36.2 110l1.9-1.6-1.3 2.2zM49.1 111.2l1.9 1.7-.6 .5zM192.3 112.4h.9l-.4 2.5zM36.2 139.7l1.9-1.6-1.3 2.2zM52.9 137l1.9 1.6-.6 .6zM323.3 151.9l.4 2.5h-.8zM336.3 149.9l1.8-1.8 .5 .7zM24.9 163.9l.5 2.4h-.9zM24.5 177.9h.9l-.5 2.5zM35.5 164.8l.7-.5 1.2 2.2zM53.9 161.4l.6 .6-2 1.6zM342.2 175.5l1.1 2.3-.8 .2z"/>
<path d="M302.1 190.5l2-1.6-1.3 2.2zM322.9 181.4h.8l-.4 2.5zM321.5 185.2l2.2 1.2-.5 .6z"/>
<path d="M8.9 9.3l.2 .1h401.6zM8.9 9.3h402l-.2 .1z"/>
<path d="M404.4 9.3l.3 .1zM404.4 9.3l.3 .1-.3 278.6zM404.7 9.4l-.3 278.6 .3-.1zM404.4 288l.3-.1z"/>
<path d="M404.6 9.3l.1 .1h6zM404.6 9.3h6.3l-.2 .1z"/>
<path d="M410.7 9.4v278.5l.2-278.6zM410.9 9.3v278.7l-.2-.1z"/>
<path d="M410.7 9.4v278.5l.2-278.6zM410.9 9.3v278.7l-.2-.1z"/>
<path d="M404.4 91l.3 .3 6.2-.3zM404.7 91.3l6.2-.3-.2 .3zM410.9 91l-.2 .3z"/>
<path d="M404.4 91l.3 114v-113.7zM404.4 91l.3 114-.3 .3z"/>
<path d="M405.5 98.6l1 9.8v-9.8zM405.5 98.6l1 9.8h-1z"/>
<path d="M410.9 91.1l-.2 .2 .2 113.9zM410.7 91.3l.2 113.9-.2-.2zM410.7 205l.2 .3zM404.7 205h6l.2 .3zM404.7 205l-.3 .3h6.5z"/>
<path d="M38 110.2l.2 9.2 .1-9.2zM38 110.2l.2 9.2h-.2z"/>
<path d="M405.5 118.2l1 9.8v-9.8zM405.5 118.2l1 9.8h-1z"/>
<path d="M406.5 108.4l1 9.8v-9.8zM406.5 108.4l1 9.8h-1z"/>
<path d="M405.5 137.8l1 9.8v-9.8zM405.5 137.8l1 9.8h-1z"/>
<path d="M406.5 128l1 9.8v-9.8zM406.5 128l1 9.8h-1z"/>
<path d="M37.8 124.2l-.1 25.3h.3zM37.8 124.2h.3l-.1 25.3z"/>
<path d="M405.5 157.5l1 9.8v-9.8zM405.5 157.5l1 9.8h-1z"/>
<path d="M406.5 147.6l1 9.9v-9.9zM406.5 147.6l1 9.9h-1z"/>
<path d="M35.3 152.5l-.1 25.3h.3zM35.3 152.5h.3l-.1 25.3z"/>
<path d="M405.5 177.1l1 9.8v-9.8zM405.5 177.1l1 9.8h-1z"/>
<path d="M406.5 167.3l1 9.8v-9.8zM406.5 167.3l1 9.8h-1z"/>
<path d="M406.5 186.9l1 9.8v-9.8zM406.5 186.9l1 9.8h-1z"/>
<path d="M404.4 205l.3 .3 6.2-.3zM404.7 205.3l6.2-.3-.2 .3zM410.9 205l-.2 .3z"/>
<path d="M410.9 205.1l-.2 .2 .2 82.7zM410.7 205.3l.2 82.7-.2-.1zM410.7 287.9l.2 .1z"/>
<path d="M8.9 239.2l.2 .4zM8.9 239.2l395.5 .4h-395.3zM8.9 239.2l395.5 .4 .3-.4z"/>
<path d="M9.1 239.6h60.5l.3-.4zM8.9 239.2h61l-60.8 .4zM8.9 239.2l.2 .4z"/>
<path d="M69.9 239.6h60.6l.3-.4zM69.6 239.2h61.2l-60.9 .4zM69.6 239.2l.3 48.7v-48.3zM69.6 239.2l.3 48.7-.3 .1zM69.6 288l.3-.1z"/>
<path d="M130.8 239.6h60.5l.4-.4zM130.5 239.2h61.2l-60.9 .4zM130.5 239.2l.3 48.7v-48.3zM130.5 239.2l.3 48.7-.3 .1zM130.5 288l.3-.1z"/>
<path d="M191.7 239.6h92.6l.4-.4zM191.3 239.2h93.4l-93 .4zM191.3 239.2l.4 48.7v-48.3zM191.3 239.2l.4 48.7-.4 .1zM191.3 288l.4-.1z"/>
<path d="M284.7 239.6h63.6l.3-.4zM284.3 239.2h64.3l-63.9 .4zM284.3 239.2l.4 48.7v-48.3zM284.3 239.2l.4 48.7-.4 .1zM284.3 288l.4-.1z"/>
<path d="M404.7 239.2l-.3 .4 .3 48.4zM404.4 239.6l.3 48.4-.3-.1zM404.4 287.9l.3 .1z"/>
<path d="M191.3 277.3l.4 .4 93-.4zM191.7 277.7l93-.4-.4 .4zM284.7 277.3l-.4 .4 .4 10.3zM284.3 277.7l.4 10.3-.4-.1zM284.3 287.9l.4 .1z"/>
<path d="M191.3 277.7h93.4l-.4-.4zM191.3 277.7l.4-.4h92.6zM191.3 267.5v10.2l.4-.4zM191.3 267.5l.4 .4v9.4zM191.3 267.5l.4 .4 93-.4zM191.7 267.9l93-.4-.4 .4zM284.7 267.5l-.4 .4 .4 9.8zM284.3 267.9l.4 9.8-.4-.4z"/>
<path d="M383.1 277.3l.3 .4 11.7-.4zM383.4 277.7l11.7-.4-.4 .4zM394.7 277.7l.4 10.3v-10.7zM394.7 277.7l.4 10.3-.4-.1zM394.7 287.9l.4 .1z"/>
<path d="M348.5 277.7h34.8v-.4zM348.5 277.3h34.8l-34.8 .4z"/>
<path d="M394.7 277.3l.4 .4 9.6-.4zM395.1 277.7l9.6-.4-.3 .4zM404.7 277.3l-.3 .4 .3 10.3zM404.4 277.7l.3 10.3-.3-.1zM404.4 287.9l.3 .1z"/>
<path d="M9.1 9.4l-.2 278.6 .2-.1zM8.9 9.3l.2 .1-.2 278.6z"/>
<path d="M9.1 239.6l-.2 48.4 .2-.1zM8.9 239.4l.2 .2-.2 48.4z"/>
<path d="M9.1 287.9l60.7 .1-.2-.1zM9.1 287.9l60.7 .1h-60.9z"/>
<path d="M69.6 287.9l.3 .1zM69.9 239.2v48.8l-.3-.1zM69.9 239.2l-.3 .4v48.3z"/>
<path d="M69.9 287.9l60.7 .1-.1-.1zM69.9 287.9l60.7 .1h-60.8z"/>
<path d="M130.5 287.9l.3 .1zM130.8 239.2v48.8l-.3-.1zM130.8 239.2l-.3 .4v48.3z"/>
<path d="M130.8 287.9l60.7 .1-.2-.1zM130.8 287.9l60.7 .1h-60.9z"/>
<path d="M191.3 287.9l.4 .1zM191.7 239.2v48.8l-.4-.1zM191.3 239.6v48.3l.4-48.7z"/>
<path d="M191.7 287.9l92.8 .1-.2-.1zM191.7 287.9l92.8 .1h-93z"/>
<path d="M284.3 287.9l.4 .1zM284.7 239.2v48.8l-.4-.1zM284.7 239.2l-.4 .4v48.3z"/>
<path d="M191.5 288h93l-.2-.1zM191.5 288l.2-.1h92.6zM191.3 288l.4-.1zM191.7 277.7v10.2l-.4 .1zM191.3 277.3v10.7l.4-10.3z"/>
<path d="M284.7 287.9l63.8 .1-.2-.1zM284.7 287.9l63.8 .1h-64z"/>
<path d="M348.3 287.9l.3 .1zM348.6 239.2v48.8l-.3-.1zM348.6 239.2l-.3 .4v48.3z"/>
<path d="M383.3 288h11.6l-.2-.1zM383.4 287.9h11.3l-11.4 .1zM383.1 288l.3-.1zM383.4 277.7v10.2l-.3 .1zM383.1 277.3v10.7l.3-10.3z"/>
<path d="M8.9 288h395.7l-.2-.1zM8.9 288l.2-.1h395.3zM8.9 239.4v48.6l.2-.1zM8.9 239.4l.2 .2v48.3z"/>
<path d="M394.9 288h9.7l-.2-.1zM394.9 288l.2-.1h9.3zM394.7 288l.4-.1zM395.1 277.7v10.2l-.4 .1zM394.7 277.3v10.7l.4-10.3z"/>
<path d="M9.1 287.9l401.8 .1-.2-.1zM9.1 287.9l401.8 .1h-402z"/>
<path d="M404.7 287.9l6.2 .1-.2-.1zM404.7 287.9l6.2 .1h-6.3z"/>
<path d="M404.6 288h6.3l-.2-.1zM404.7 287.9h6l-6.1 .1zM404.4 288l.3-.1zM404.7 205.3v82.6l-.3 .1zM404.4 205v83l.3-82.7z"/>
</g>
<g font-size="4.2">
<text x="187.9" y="15.6">A</text>
<text x="23.6" y="58.3">DETAIL A - TIMBER POLE TOP</text>
<text x="43.9" y="63.3">Scale 1:20</text>
<text x="188.2" y="64.4">A</text>
<text x="139.9" y="78">DETAIL C - FALL ARREST</text>
<text x="232.4" y="75.2">VIEW A-A</text>
<text x="144.1" y="83">ATTACHMENT POINT</text>
<text x="231.9" y="80.2">Scale 1:10</text>
<text x="155.5" y="88.1">Scale 1:10</text>
<text x="144.9" y="145.2">DETAIL D - ANTENNA</text>
<text x="141.1" y="150.3">ACCESS CLIMBING STEP</text>
<text x="156.5" y="155.3">Scale 1:10</text>
<text x="22.1" y="197.4">DETAIL B - FALL ARREST SYSTEM</text>
<text x="46.7" y="202.4">Scale 1:20</text>
<text x="293.8" y="203.5">DETAIL F - REMOVABLE</text>
<text x="300.4" y="208.6">CLIMBING STEPS</text>
<text x="309.2" y="213.6">Scale 1:5</text>
<text x="141.3" y="226.3">DETAIL E - PERMANENT</text>
<text x="148.2" y="231.4">CLIMBING STEPS</text>
<text x="155.9" y="236.4">Scale 1:10</text>
<text x="287.3" y="252.5">SKIRMETT</text>
<text x="351.4" y="254">VALENTINE FARM</text>
<text x="287.3" y="262.5">GENERAL ARRANGEMENT</text>
<text x="351.3" y="259">SHOGMOOR LANE</text>
<text x="287.3" y="267.5">SHEET 3 OF 3</text>
<text x="351.1" y="269.1">HENLEY-ON-THAMES</text>
<text x="351.3" y="264.1">SKIRMETT</text>
<text x="351.1" y="274.2">RG9 6TD</text>
<text x="351.6" y="285.7">141568</text>
<text x="385.6" y="285.7">200</text>
<text x="397.7" y="285.7">01</text>
</g>
<g font-size="3.5">
<text x="409" y="89.4" transform="rotate(-90 409 89.4)">ALL SCALES AS SHOWN WHEN PRINTED AT A3</text>
<text x="409" y="286.3" transform="rotate(-90 409 286.3)">ALL SCALES AS SHOWN WHEN PRINTED AT A3</text>
</g>
<g font-size="2.8">
<text x="271.1" y="266.3">BY</text>
<text x="276.4" y="266.3">DATE</text>
<text x="233.9" y="271.1">AM</text>
<text x="259" y="271.1">MP</text>
<text x="279.3" y="271.1">JBT</text>
<text x="230.4" y="276">19/11/18</text>
<text x="252.7" y="276">19/11/18</text>
<text x="272.6" y="276">19/11/18</text>
</g>
<g font-size="2.5">
<text x="194.7" y="262">01</text>
<text x="227.5" y="262">FIRST ISSUE</text>
<text x="193.3" y="266.2">REV</text>
<text x="232.6" y="266.2">REV</text>
<text x="192" y="275">WHEN PRINTED AT A3</text>
<text x="194.2" y="272">SCALE AS SHOWN</text>
<text x="193.3" y="280.3">ALL DIMENSIONS IN mm UNLESS OTHERWISE STATED.</text>
<text x="193.2" y="286.3">OTHER RELEVANT DRAWINGS.</text>
<text x="193.3" y="283.3">THIS DRAWING TO BE READ IN CONJUNCTION WITH</text>
</g>
<g font-size="2.1">
<text x="208" y="17">FACE B-B</text>
<text x="266.4" y="16.7">FACE D-D</text>
<text x="34.9" y="20.9" transform="rotate(73 34.9 20.9)">30°</text>
<text x="62.9" y="27.4">1. A SINGLE COAT OF TIMBER COMPATIBLE BITUMINOUS</text>
<text x="62.9" y="24.9">NOTES:</text>
<text x="68.9" y="30">PAINT (E.G. BIRD BRAND BLACK BITOMINOUS PAINT</text>
<text x="204.9" y="27.9">TPB-C</text>
<text x="272.9" y="27.9">TPB-C</text>
<text x="69" y="32.5">OR SIMILAR APPROVED PRODUCT) TO BE APPLIED</text>
<text x="69" y="35">TO THE UPPER SURFACES AT THE TOP OF THE</text>
<text x="43.4" y="38.9" transform="rotate(-14 43.4 38.9)">Ø 206-269</text>
<text x="68.9" y="37.5">POLE.</text>
<text x="63" y="42.6">2. PAINT TO BE APPLIED ON SITE JUST BEFORE</text>
<text x="68.9" y="45.1">ERECTION</text>
<text x="40.8" y="48.2">FORM:</text>
<text x="49.9" y="48.2">4 WAY PYRAMID / CONE</text>
<text x="25" y="80.9">FACE C-C</text>
<text x="61.9" y="80.9">FACE A-A</text>
<text x="32.9" y="93.9" transform="rotate(-90 32.9 93.9)">350</text>
<text x="409.9" y="101" transform="rotate(-90 409.9 101)">10cm</text>
<text x="189.2" y="104.5" transform="rotate(-90 189.2 104.5)">1600</text>
<text x="191.8" y="107.7" transform="rotate(-90 191.8 107.7)">FROM TOP</text>
<text x="409.9" y="109.6" transform="rotate(-90 409.9 109.6)">9cm</text>
<text x="18.5" y="114">TOP ACNHOR</text>
<text x="61.1" y="116.3">2No M12 GRADE 8.8</text>
<text x="61.1" y="118.9">THREADED BAR WITH NUTS,</text>
<text x="409.9" y="119.5" transform="rotate(-90 409.9 119.5)">8cm</text>
<text x="61" y="121.4">LOCK NUTS, WASHERS &amp; Ø50</text>
<text x="61.1" y="123.9">WASHER ON BACK</text>
<text x="409.9" y="129.3" transform="rotate(-90 409.9 129.3)">7cm</text>
<text x="19.9" y="143.7">WIRE GUIDE</text>
<text x="64.8" y="142.1">1No M12 GRADE 8.8</text>
<text x="348.2" y="139.3">7mm THICK (SHALLOW)</text>
<text x="348.2" y="141.8">GRADE 8.8 NUT</text>
<text x="409.9" y="139.1" transform="rotate(-90 409.9 139.1)">6cm</text>
<text x="64.8" y="147.2">LOCK NUTS, WASHERS &amp; Ø50</text>
<text x="64.9" y="144.6">THREADED BAR WITH NUTS,</text>
<text x="65" y="149.7">WASHER ON BACK</text>
<text x="409.9" y="148.9" transform="rotate(-90 409.9 148.9)">5cm</text>
<text x="13.8" y="160.2">BOTTOM ANCHOR</text>
<text x="409.9" y="158.6" transform="rotate(-90 409.9 158.6)">4cm</text>
<text x="65" y="163.1">FALL ARREST SYSTEM:</text>
<text x="65" y="165.6">Latchway 'ManSafe'</text>
<text x="65" y="170.6">INSTALATION METHOD:</text>
<text x="65" y="173.2">REFER TO MANUFACTURER'S</text>
<text x="322.6" y="169.7" transform="rotate(-90 322.6 169.7)">160</text>
<text x="409.9" y="168.6" transform="rotate(-90 409.9 168.6)">3cm</text>
<text x="24.2" y="176.3" transform="rotate(-90 24.2 176.3)">850 AGL</text>
<text x="65" y="175.7">REQUIREMENTS</text>
<text x="409.9" y="178.3" transform="rotate(-90 409.9 178.3)">2cm</text>
<text x="346.3" y="185.3">REMOVABLE STEP</text>
<text x="346.3" y="182.7">'MonoStep'</text>
<text x="409.9" y="188.3" transform="rotate(-90 409.9 188.3)">1cm</text>
<text x="287.5" y="196.6">TBP-S-R</text>
<text x="337.2" y="192.9">M12 GRADE 8.8</text>
<text x="337.3" y="195.4">THREADED ROD</text>
<text x="409.9" y="198" transform="rotate(-90 409.9 198)">0cm</text>
<text x="187.4" y="209.5">1. 3No 7mm DIA 70mm LONG PILOT HOLES TO BE DRILLED</text>
<text x="187.4" y="206.9">NOTES:</text>
<text x="187.5" y="214.5">2. EACH STEP SHOULD BE FIXED TO THE TIMBER</text>
<text x="193.4" y="212">USING THE STEP AS A TEMPLATE</text>
<text x="187.5" y="219.6">3. STEPS TO BE INSTALLED ON FACES B-B &amp; D-D ONLY</text>
<text x="193.4" y="217">POLE WITH 3No 10mm COACH SCREWS 75mm LONG</text>
<text x="287.3" y="243.9">TITLE</text>
<text x="351.2" y="243.9">SITE ADDRESS</text>
<text x="271.5" y="261.9">AM</text>
<text x="276" y="261.9">19/11/18</text>
<text x="220.8" y="271.1">DRAWN</text>
<text x="243.5" y="271.1">CHECKED</text>
<text x="265.9" y="271.1">APPROVED</text>
<text x="220.8" y="276">DATE</text>
<text x="243" y="276">DATE</text>
<text x="265.2" y="276">DATE</text>
<text x="352.1" y="281.6">ARQIVA REF.</text>
<text x="384.8" y="281.6">DRG No.</text>
<text x="397.5" y="281.6">REV</text>
</g>
</svg>
